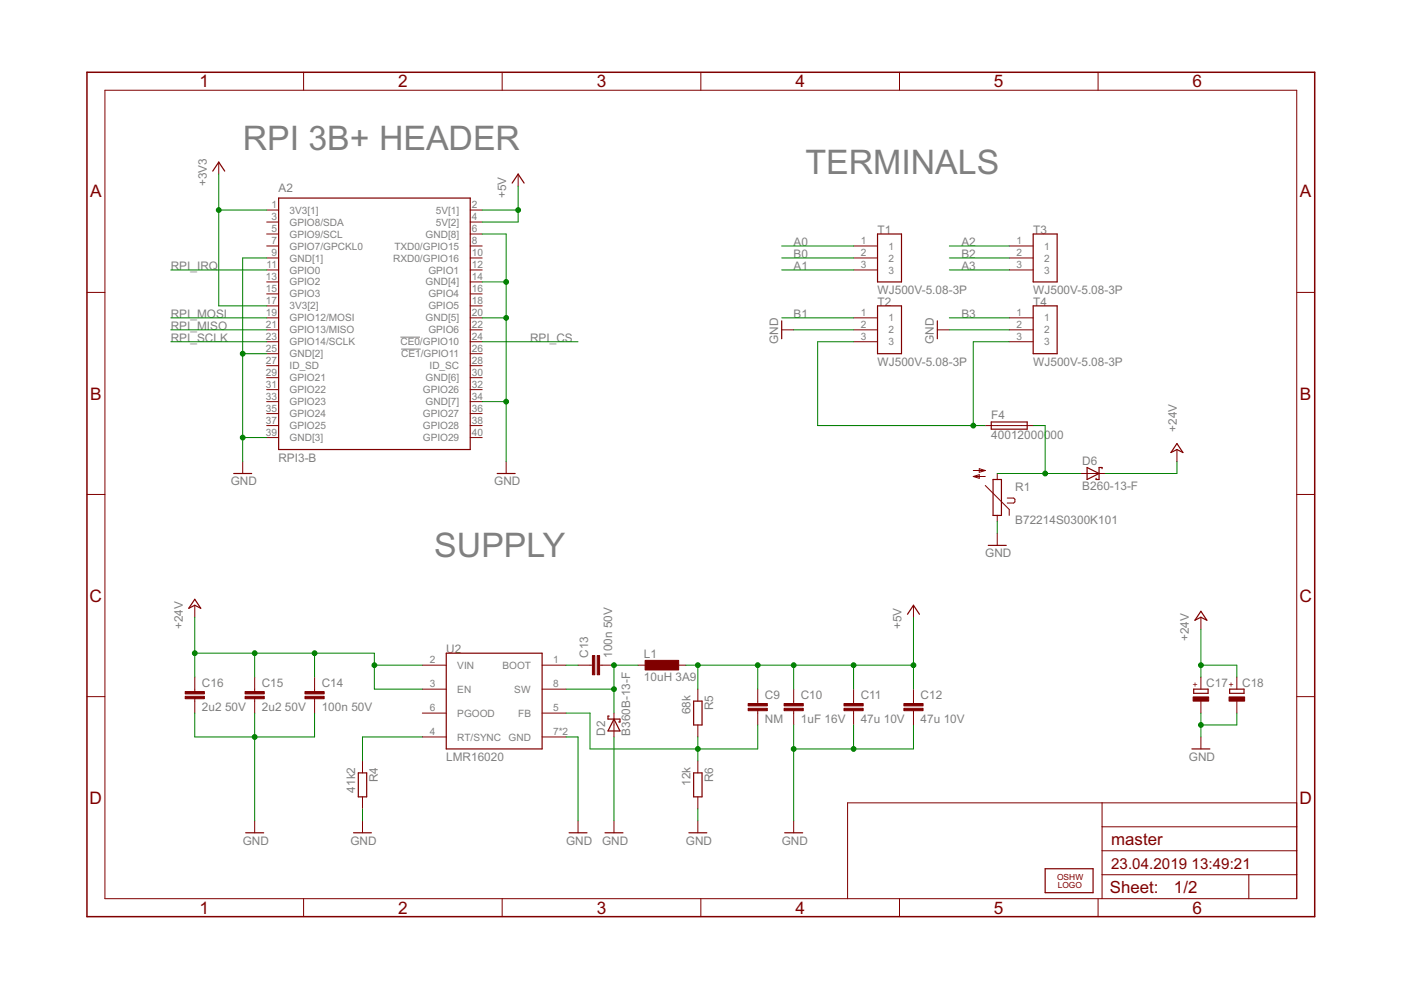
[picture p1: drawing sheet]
<svg xmlns="http://www.w3.org/2000/svg" width="297mm" height="210mm" viewBox="0 0 297 210" stroke-linecap="round" stroke-linejoin="round" font-family="sans-serif">
<path d="M84.9 71.5h4.1M85 74h4.2" fill="none" stroke="#808080" stroke-width=".21"/>
<g fill="none" stroke="#800000" stroke-width=".21">
<path d="M22.2 19.1h252.7v171.4h-252.7zM64.4 15.3v3.8M106.5 15.3v3.8M148.6 15.3v3.8M190.7 15.3v3.8M232.8 15.3v3.8M46.4 34.4v2.5M109.9 36.9v2.6M56.5 44.5h2.6M56.5 47.1h2.6M56.5 49.6h2.6M56.5 52.2h2.6"/>
<path d="M56.5 54.7h2.6M56.5 57.2h2.6M56.5 59.8h2.6M99.7 44.5h2.5M99.7 47.1h2.5M99.7 49.6h2.5M99.7 52.2h2.5M99.7 54.7h2.5M99.7 57.2h2.5M99.7 59.8h2.5M181 52.2h5.1M181 54.7h5.1"/>
<path d="M181 57.2h5.1M214 52.2h5.1M214 54.7h5.1M214 57.2h5.1M18.4 62h3.8M56.5 62.3h2.6M56.5 64.9h2.6M56.5 67.4h2.6M56.5 69.9h2.6M56.5 72.5h2.6M56.5 75h2.6M56.5 77.5h2.6"/>
<path d="M99.7 62.3h2.5M99.7 64.9h2.5M99.7 67.4h2.5M99.7 69.9h2.5M99.7 72.5h2.5M99.7 75h2.5M99.7 77.5h2.5M165.7 69.9h2.6M181 67.4h5.1M181 69.9h5.1M181 72.5h5.1M198.7 69.9h2.6"/>
<path d="M214 67.4h5.1M214 69.9h5.1M214 72.5h5.1M274.9 62h3.8M51.5 97.9v2.5M56.5 80.1h2.6M56.5 82.6h2.6M56.5 85.2h2.6M56.5 87.7h2.6M56.5 90.2h2.6M56.5 92.8h2.6M99.7 80.1h2.5"/>
<path d="M99.7 82.6h2.5M99.7 85.2h2.5M99.7 87.7h2.5M99.7 90.2h2.5M99.7 92.8h2.5M107.3 97.9v2.5M206.4 99.8h2.5M207.6 99.4l1.3 .4-1.3 .3zM208.9 90.2h10.2M249.5 95.3v2.6M18.4 104.8h3.8M206.4 101l1.2-.4v.8z"/>
<path d="M206.4 101h2.5M208.9 102.9l5.1 5.1v1.3M211.4 100.4v1.3M211.4 109.3v1.3M211.4 113.1v2.5M213.6 105.6h1.3l.3 .3v.5l-.3 .3h-1.3M229.2 100.4h5.1M274.9 104.8h3.8M41.3 128.3v2.6M193.7 128.3v2.6M254.6 130.9v2.5M18.4 147.7h3.8"/>
<path d="M41.3 143.6v3M41.3 148.1v3.1M54 143.6v3M54 148.1v3.1M66.7 143.6v3M66.7 148.1v3.1M89.5 141h5.1M89.5 146.1h5.1M89.5 156.3h5.1M89.5 151.2h5.1M114.9 141h5.1M114.9 146.1h5.1"/>
<path d="M114.9 156.3h5.1M114.9 151.2h5.1M122.6 141h3M127.1 141h3.1M130.2 151.2v5.1M135.3 141h2.5M142.9 141h2.5M148 146.1v2.6M148 153.7v2.6M160.7 146.1v3.1M160.7 150.7v3M168.3 146.1v3.1"/>
<path d="M168.3 150.7v3M181 146.1v3.1M181 150.7v3M193.7 146.1v3.1M193.7 150.7v3M254.6 143.6v2.5M254.6 148.7v2.5M254.6 156.3v2.5M262.2 143.6v2.5M262.2 148.7v2.5M274.9 147.7h3.8M54 174v2.6"/>
<path d="M76.9 161.3v2.6M76.9 169v2.5M76.9 174v2.6M122.6 174v2.6M130.2 174v2.6M148 161.3v2.6M148 169v2.5M148 174v2.6M168.3 174v2.6M233.7 170.2v20.3M233.7 175.3h41.2M274.9 170.2h-95.2v20.3"/>
<path d="M64.4 190.5v3.9M106.5 190.5v3.9M148.6 190.5v3.9M190.7 190.5v3.9M232.8 190.5v3.9M233.7 185.5h41.2M233.7 180.4h41.2M264.8 185.5v5"/>
</g>
<path d="M18.4 15.3h260.3v179.1h-260.3z" fill="none" stroke="#800000" stroke-width=".32"/>
<g fill="none" stroke="#800000" stroke-width=".25">
<path d="M45.1 36.3l1.3-1.9 1.2 1.9M108.6 38.8l1.3-1.9 1.2 1.9M59.1 42h40.6v53.3h-40.6zM186.1 49.6h5v10.2h-5zM219.1 49.6h5v10.2h-5zM165.7 68v3.8M186.1 64.9h5v10.1h-5zM198.7 68v3.8M219.1 64.9h5v10.1h-5zM210.2 89.5h7.6v1.5h-7.6zM230.5 99.1l2.5 1.3-2.5 1.3zM233.7 99.4v-.3h-.7v2.6h-.6v-.3"/>
<path d="M249.5 94l1.3 1.9-1.3-.6-1.2 .6zM49.6 100.4h3.8M105.4 100.4h3.8M209.5 115.6h3.8M210.5 101.7h1.8v7.6h-1.8zM41.3 127.1l1.3 1.9-1.3-.7-1.3 .7zM94.6 138.5h20.3v20.3h-20.3zM192.4 130.2l1.3-1.9 1.2 1.9M254.6 129.6l1.3 1.9-1.3-.6-1.3 .6zM129.2 151.8h-.3v.7h2.5v.6h-.2M130.2 152.5l1.2 2.5h-2.5zM147.1 148.7h1.7v5h-1.7z"/>
<path d="M252.7 158.8h3.8M253.1 146.1h3v.9h-3zM260.7 146.1h3.1v.9h-3.1zM52.1 176.6h3.8M75 176.6h3.7M76 163.9h1.7v5.1h-1.7zM120.6 176.6h3.9M128.3 176.6h3.8M146 176.6h3.9M147.1 163.9h1.7v5.1h-1.7zM166.4 176.6h3.8M221.6 184.2h10.2v5.1h-10.2z"/>
</g>
<g fill="#800000" stroke="#800000" stroke-width=".21">
<path d="M158.6 150.2h4.1v.5h-4.1z"/>
<path d="M158.6 149.2h4.1v.5h-4.1z"/>
<path d="M166.2 150.2h4.1v.5h-4.1z"/>
<path d="M166.2 149.2h4.1v.5h-4.1z"/>
<path d="M178.9 150.2h4.1v.5h-4.1z"/>
<path d="M178.9 149.2h4.1v.5h-4.1z"/>
<path d="M191.6 150.2h4.1v.5h-4.1z"/>
<path d="M191.6 149.2h4.1v.5h-4.1z"/>
<path d="M126.6 139h.5v4.1h-.5z"/>
<path d="M125.6 139h.5v4.1h-.5z"/>
<path d="M64.7 147.6h4v.5h-4z"/>
<path d="M64.7 146.6h4v.5h-4z"/>
<path d="M52 147.6h4v.5h-4z"/>
<path d="M52 146.6h4v.5h-4z"/>
<path d="M39.3 147.6h4v.5h-4z"/>
<path d="M39.3 146.6h4v.5h-4z"/>
<path d="M253 147.8h3.3v.9h-3.3z"/>
<path d="M260.6 147.8h3.3v.9h-3.3z"/>
<path d="M136.8 140h7.1v2h-7.1z"/>
</g>
<g fill="none" stroke="#008000" stroke-width=".21">
<path d="M46.4 36.9v28h10.1M109.9 39.5v7.6h-7.7M36.2 57.2h20.3M46.4 44.5h10.1M56.5 54.7h-5v43.2M102.2 49.6h5.1v48.3M102.2 59.8h5.1M102.2 44.5h7.7M165.7 54.7h15.3M165.7 57.2h15.3M165.7 52.2h15.3M201.3 54.7h12.7"/>
<path d="M201.3 57.2h12.7M201.3 52.2h12.7M36.2 67.4h20.3M36.2 69.9h20.3M36.2 72.5h20.3M51.5 75h5M102.2 67.4h5.1M102.2 72.5h20.4M165.7 67.4h15.3M168.3 69.9h12.7M181 72.5h-7.6v17.7h35.5M201.3 67.4h12.7"/>
<path d="M201.3 69.9h12.7M214 72.5h-7.6v17.7M51.5 92.8h5M102.2 85.2h5.1M219.1 90.2h2.5v10.2M249.5 97.9v2.5h-15.2M211.4 110.6v2.5M211.4 100.4h17.8M41.3 130.9v12.7M41.3 138.5h38.1v7.6h10.1M54 138.5v5.1M66.7 138.5v5.1"/>
<path d="M193.7 130.9v15.2M254.6 133.4v10.2M41.3 151.2v5.1h25.4v-5.1M54 151.2v22.8M79.4 141h10.1M89.5 156.3h-12.6v5M120 156.3h2.6v17.7M120 151.2h5.1v7.6h35.6v-5.1M120 141h2.6M120 146.1h10.2M130.2 156.3v17.7M135.3 141h-5.1v10.2"/>
<path d="M145.4 141h48.3M148 141v5.1M148 156.3v5M160.7 141v5.1M168.3 141v5.1M168.3 153.7v20.3M181 141v5.1M181 153.7v5.1M193.7 153.7v5.1h-25.4M254.6 151.2v5.1M254.6 141h7.6v2.6M262.2 151.2v2.5h-7.6"/>
<path d="M76.9 171.5v2.5M148 171.5v2.5"/>
</g>
<g fill="#008000" stroke="#008000" stroke-width=".21">
<circle cx="168.3" cy="158.8" r=".51"/>
<circle cx="181" cy="158.8" r=".51"/>
<circle cx="54" cy="156.3" r=".51"/>
<circle cx="254.6" cy="153.7" r=".51"/>
<circle cx="51.5" cy="92.8" r=".51"/>
<circle cx="51.5" cy="75" r=".51"/>
<circle cx="107.3" cy="85.2" r=".51"/>
<circle cx="107.3" cy="67.4" r=".51"/>
<circle cx="107.3" cy="59.8" r=".51"/>
<circle cx="79.4" cy="141" r=".51"/>
<circle cx="66.7" cy="138.5" r=".51"/>
<circle cx="54" cy="138.5" r=".51"/>
<circle cx="41.3" cy="138.5" r=".51"/>
<circle cx="254.6" cy="141" r=".51"/>
<circle cx="148" cy="158.8" r=".51"/>
<circle cx="130.2" cy="146.1" r=".51"/>
<circle cx="130.2" cy="141" r=".51"/>
<circle cx="168.3" cy="141" r=".51"/>
<circle cx="181" cy="141" r=".51"/>
<circle cx="193.7" cy="141" r=".51"/>
<circle cx="160.7" cy="141" r=".51"/>
<circle cx="148" cy="141" r=".51"/>
<circle cx="109.9" cy="44.5" r=".51"/>
<circle cx="46.4" cy="44.5" r=".51"/>
<circle cx="206.4" cy="90.2" r=".51"/>
<circle cx="221.6" cy="100.4" r=".51"/>
</g>
<g font-size="8" fill="#808080">
<text x="51.5" y="31.8">RPI 3B+ HEADER</text>
<text x="170.8" y="36.9">TERMINALS</text>
<text x="92.1" y="118.2">SUPPLY</text>
</g>
<g font-size="4.1" fill="#800000">
<text x="42.3" y="18.5">1</text>
<text x="84.4" y="18.5">2</text>
<text x="126.5" y="18.5">3</text>
<text x="168.6" y="18.5">4</text>
<text x="210.7" y="18.5">5</text>
<text x="252.9" y="18.5">6</text>
<text x="19.1" y="41.9">A</text>
<text x="275.6" y="41.9">A</text>
<text x="19.1" y="84.7">B</text>
<text x="275.6" y="84.7">B</text>
<text x="19" y="127.6">C</text>
<text x="275.5" y="127.6">C</text>
<text x="19" y="170.4">D</text>
<text x="275.5" y="170.4">D</text>
<text x="42.3" y="193.7">1</text>
<text x="84.4" y="193.7">2</text>
<text x="126.5" y="193.7">3</text>
<text x="168.6" y="193.7">4</text>
<text x="210.7" y="193.7">5</text>
<text x="252.9" y="193.7">6</text>
</g>
<g font-size="4" fill="#800000">
<text x="235.6" y="179.1">master</text>
<text x="235.3" y="189.4">Sheet:</text>
<text x="248.9" y="189.3">1/2</text>
</g>
<g font-size="3.6" fill="#800000">
<text x="235.6" y="184.2">23.04.2019</text>
<text x="252.6" y="184.2">13:49:21</text>
</g>
<g font-size="2.8" fill="#808080">
<text x="43.8" y="39.5" transform="rotate(-90 43.8 39.5)">+3V3</text>
<text x="59" y="40.7">A2</text>
<text x="107.3" y="42" transform="rotate(-90 107.3 42)">+5V</text>
<text x="168.3" y="52.1">A0</text>
<text x="186" y="49.6">T1</text>
<text x="203.8" y="52.1">A2</text>
<text x="219.1" y="49.6">T3</text>
<text x="36.2" y="57.2">RPI_IRQ</text>
<text x="168.3" y="57.2">A1</text>
<text x="168.3" y="54.7">B0</text>
<text x="203.8" y="57.2">A3</text>
<text x="203.8" y="54.7">B2</text>
<text x="186" y="62.3">WJ500V-5.08-3P</text>
<text x="186" y="64.8">T2</text>
<text x="219.1" y="62.3">WJ500V-5.08-3P</text>
<text x="219.1" y="64.8">T4</text>
<text x="36.2" y="67.4">RPI_MOSI</text>
<text x="36.2" y="69.9">RPI_MISO</text>
<text x="168.3" y="67.4">B1</text>
<text x="203.8" y="67.4">B3</text>
<text x="36.2" y="72.5">RPI_SCLK</text>
<text x="112.4" y="72.5">RPI_CS</text>
<text x="165" y="72.9" transform="rotate(-90 165 72.9)">GND</text>
<text x="186" y="77.5">WJ500V-5.08-3P</text>
<text x="198" y="72.9" transform="rotate(-90 198 72.9)">GND</text>
<text x="219.1" y="77.5">WJ500V-5.08-3P</text>
<text x="210.2" y="88.8">F4</text>
<text x="210.2" y="93.2">40012000000</text>
<text x="249.5" y="91.5" transform="rotate(-90 249.5 91.5)">+24V</text>
<text x="59" y="97.9">RPI3-B</text>
<text x="229.5" y="98.5">D6</text>
<text x="48.9" y="102.9">GND</text>
<text x="104.8" y="102.9">GND</text>
<text x="215.3" y="104.1">R1</text>
<text x="229.5" y="103.8">B260-13-F</text>
<text x="215.3" y="111.2">B72214S0300K101</text>
<text x="208.9" y="118.2">GND</text>
<text x="38.8" y="133.4" transform="rotate(-90 38.8 133.4)">+24V</text>
<text x="191.1" y="133.4" transform="rotate(-90 191.1 133.4)">+5V</text>
<text x="252.1" y="135.9" transform="rotate(-90 252.1 135.9)">+24V</text>
<text x="94.6" y="138.5">U2</text>
<text x="124.7" y="139.5" transform="rotate(-90 124.7 139.5)">C13</text>
<text x="129.8" y="139.5" transform="rotate(-90 129.8 139.5)">100n 50V</text>
<text x="136.5" y="139.5">L1</text>
<text x="42.8" y="145.7">C16</text>
<text x="55.5" y="145.7">C15</text>
<text x="68.2" y="145.7">C14</text>
<text x="136.5" y="144.3">10uH 3A9</text>
<text x="162.2" y="148.3">C9</text>
<text x="169.8" y="148.3">C10</text>
<text x="182.5" y="148.3">C11</text>
<text x="195.2" y="148.3">C12</text>
<text x="255.8" y="145.6">C17</text>
<text x="263.4" y="145.6">C18</text>
<text x="42.8" y="150.8">2u2</text>
<text x="47.7" y="150.8">50V</text>
<text x="55.5" y="150.8">2u2</text>
<text x="60.4" y="150.8">50V</text>
<text x="68.2" y="150.8">100n 50V</text>
<text x="146.4" y="151.4" transform="rotate(-90 146.4 151.4)">68k</text>
<text x="151.2" y="150.6" transform="rotate(-90 151.2 150.6)">R5</text>
<text x="162.2" y="153.3">NM</text>
<text x="169.8" y="153.3">1uF 16V</text>
<text x="182.5" y="153.3">47u 10V</text>
<text x="195.2" y="153.3">47u 10V</text>
<text x="94.6" y="161.3">LMR16020</text>
<text x="128.3" y="156" transform="rotate(-90 128.3 156)">D2</text>
<text x="133.6" y="156" transform="rotate(-90 133.6 156)">B360B-13-F</text>
<text x="252.1" y="161.3">GND</text>
<text x="80.1" y="165.8" transform="rotate(-90 80.1 165.8)">R4</text>
<text x="146.4" y="166.7" transform="rotate(-90 146.4 166.7)">12k</text>
<text x="151.2" y="165.8" transform="rotate(-90 151.2 165.8)">R6</text>
<text x="75.3" y="168.1" transform="rotate(-90 75.3 168.1)">41k2</text>
<text x="51.5" y="179.1">GND</text>
<text x="74.3" y="179.1">GND</text>
<text x="120" y="179.1">GND</text>
<text x="127.6" y="179.1">GND</text>
<text x="145.4" y="179.1">GND</text>
<text x="165.7" y="179.1">GND</text>
</g>
<g font-size="2.4" fill="#808080">
<text x="57.5" y="44.2">1</text>
<text x="57.5" y="46.7">3</text>
<text x="61.4" y="45.3">3V3[1]</text>
<text x="61.4" y="47.8">GPIO8/SDA</text>
<text x="92.4" y="45.3">5V[1]</text>
<text x="92.4" y="47.8">5V[2]</text>
<text x="100.1" y="44.2">2</text>
<text x="100.1" y="46.7">4</text>
<text x="57.5" y="49.3">5</text>
<text x="57.5" y="51.8">7</text>
<text x="61.4" y="50.4">GPIO9/SCL</text>
<text x="61.4" y="52.9">GPIO7/GPCKL0</text>
<text x="83.6" y="52.9">TXD0/GPIO15</text>
<text x="90.2" y="50.4">GND[8]</text>
<text x="100.1" y="49.3">6</text>
<text x="100.1" y="51.8">8</text>
<text x="182.5" y="51.8">1</text>
<text x="188.4" y="52.9">1</text>
<text x="215.5" y="51.8">1</text>
<text x="221.4" y="52.9">1</text>
<text x="56.3" y="59.4">13</text>
<text x="56.5" y="56.9">11</text>
<text x="57.5" y="54.3">9</text>
<text x="61.4" y="55.4">GND[1]</text>
<text x="61.4" y="58">GPIO0</text>
<text x="83.4" y="55.5">RXD0/GPIO16</text>
<text x="90.8" y="58">GPIO1</text>
<text x="100.1" y="54.3">10</text>
<text x="100.1" y="56.9">12</text>
<text x="100.1" y="59.4">14</text>
<text x="182.5" y="54.3">2</text>
<text x="182.5" y="56.9">3</text>
<text x="188.4" y="55.4">2</text>
<text x="188.4" y="58">3</text>
<text x="215.5" y="54.3">2</text>
<text x="215.5" y="56.9">3</text>
<text x="221.4" y="55.4">2</text>
<text x="221.4" y="58">3</text>
<text x="56.3" y="62">15</text>
<text x="56.3" y="64.5">17</text>
<text x="61.4" y="60.5">GPIO2</text>
<text x="61.4" y="63.1">GPIO3</text>
<text x="61.4" y="65.6">3V3[2]</text>
<text x="90.2" y="60.5">GND[4]</text>
<text x="90.8" y="63.1">GPIO4</text>
<text x="90.8" y="65.6">GPIO5</text>
<text x="100.1" y="62">16</text>
<text x="100.1" y="64.5">18</text>
<text x="56.3" y="67">19</text>
<text x="56.3" y="69.6">21</text>
<text x="61.4" y="68.1">GPIO12/MOSI</text>
<text x="61.4" y="70.7">GPIO13/MISO</text>
<text x="90.2" y="68.1">GND[5]</text>
<text x="90.8" y="70.7">GPIO6</text>
<text x="100.1" y="67">20</text>
<text x="100.1" y="69.6">22</text>
<text x="182.5" y="67">1</text>
<text x="182.5" y="69.6">2</text>
<text x="188.4" y="68.1">1</text>
<text x="188.4" y="70.7">2</text>
<text x="215.5" y="67">1</text>
<text x="215.5" y="69.6">2</text>
<text x="221.4" y="68.1">1</text>
<text x="221.4" y="70.7">2</text>
<text x="56.3" y="72.1">23</text>
<text x="56.3" y="74.6">25</text>
<text x="56.3" y="77.2">27</text>
<text x="61.4" y="73.2">GPIO14/SCLK</text>
<text x="61.4" y="75.8">GND[2]</text>
<text x="84.9" y="73.2">CE0/GPIO10</text>
<text x="85" y="75.8">CE1/GPIO11</text>
<text x="100.1" y="72.1">24</text>
<text x="100.1" y="74.6">26</text>
<text x="100.1" y="77.2">28</text>
<text x="182.5" y="72.1">3</text>
<text x="188.4" y="73.2">3</text>
<text x="215.5" y="72.1">3</text>
<text x="221.4" y="73.2">3</text>
<text x="56.3" y="79.7">29</text>
<text x="56.3" y="82.3">31</text>
<text x="61.4" y="78.3">ID_SD</text>
<text x="61.4" y="80.8">GPIO21</text>
<text x="61.4" y="83.4">GPIO22</text>
<text x="89.6" y="83.4">GPIO26</text>
<text x="90.2" y="80.8">GND[6]</text>
<text x="91.1" y="78.3">ID_SC</text>
<text x="100.1" y="79.7">30</text>
<text x="100.1" y="82.3">32</text>
<text x="56.3" y="84.8">33</text>
<text x="56.3" y="87.3">35</text>
<text x="56.3" y="89.9">37</text>
<text x="61.4" y="85.9">GPIO23</text>
<text x="61.4" y="88.5">GPIO24</text>
<text x="89.6" y="88.5">GPIO27</text>
<text x="90.2" y="85.9">GND[7]</text>
<text x="100.1" y="84.8">34</text>
<text x="100.1" y="87.3">36</text>
<text x="100.1" y="89.9">38</text>
<text x="56.3" y="92.4">39</text>
<text x="61.4" y="91">GPIO25</text>
<text x="61.4" y="93.5">GND[3]</text>
<text x="89.6" y="91">GPIO28</text>
<text x="89.6" y="93.5">GPIO29</text>
<text x="100.1" y="92.4">40</text>
<text x="91.1" y="140.7">2</text>
<text x="97" y="141.8">VIN</text>
<text x="106.5" y="141.8">BOOT</text>
<text x="117.3" y="140.7">1</text>
<text x="91.1" y="145.7">3</text>
<text x="97" y="146.9">EN</text>
<text x="109" y="146.9">SW</text>
<text x="117.3" y="145.7">8</text>
<text x="91.1" y="150.8">6</text>
<text x="91.1" y="155.9">4</text>
<text x="97" y="151.9">PGOOD</text>
<text x="109.9" y="151.9">FB</text>
<text x="117.3" y="155.9">7*2</text>
<text x="117.3" y="150.8">5</text>
<text x="97" y="157">RT/SYNC GND</text>
</g>
<g font-size="2" fill="#800000">
<text x="254" y="145.7" transform="rotate(-90 254 145.7)">+</text>
<text x="261.6" y="145.7" transform="rotate(-90 261.6 145.7)">+</text>
<text x="224.1" y="186.5">OSHW</text>
<text x="224.3" y="188.3">LOGO</text>
</g>
</svg>
